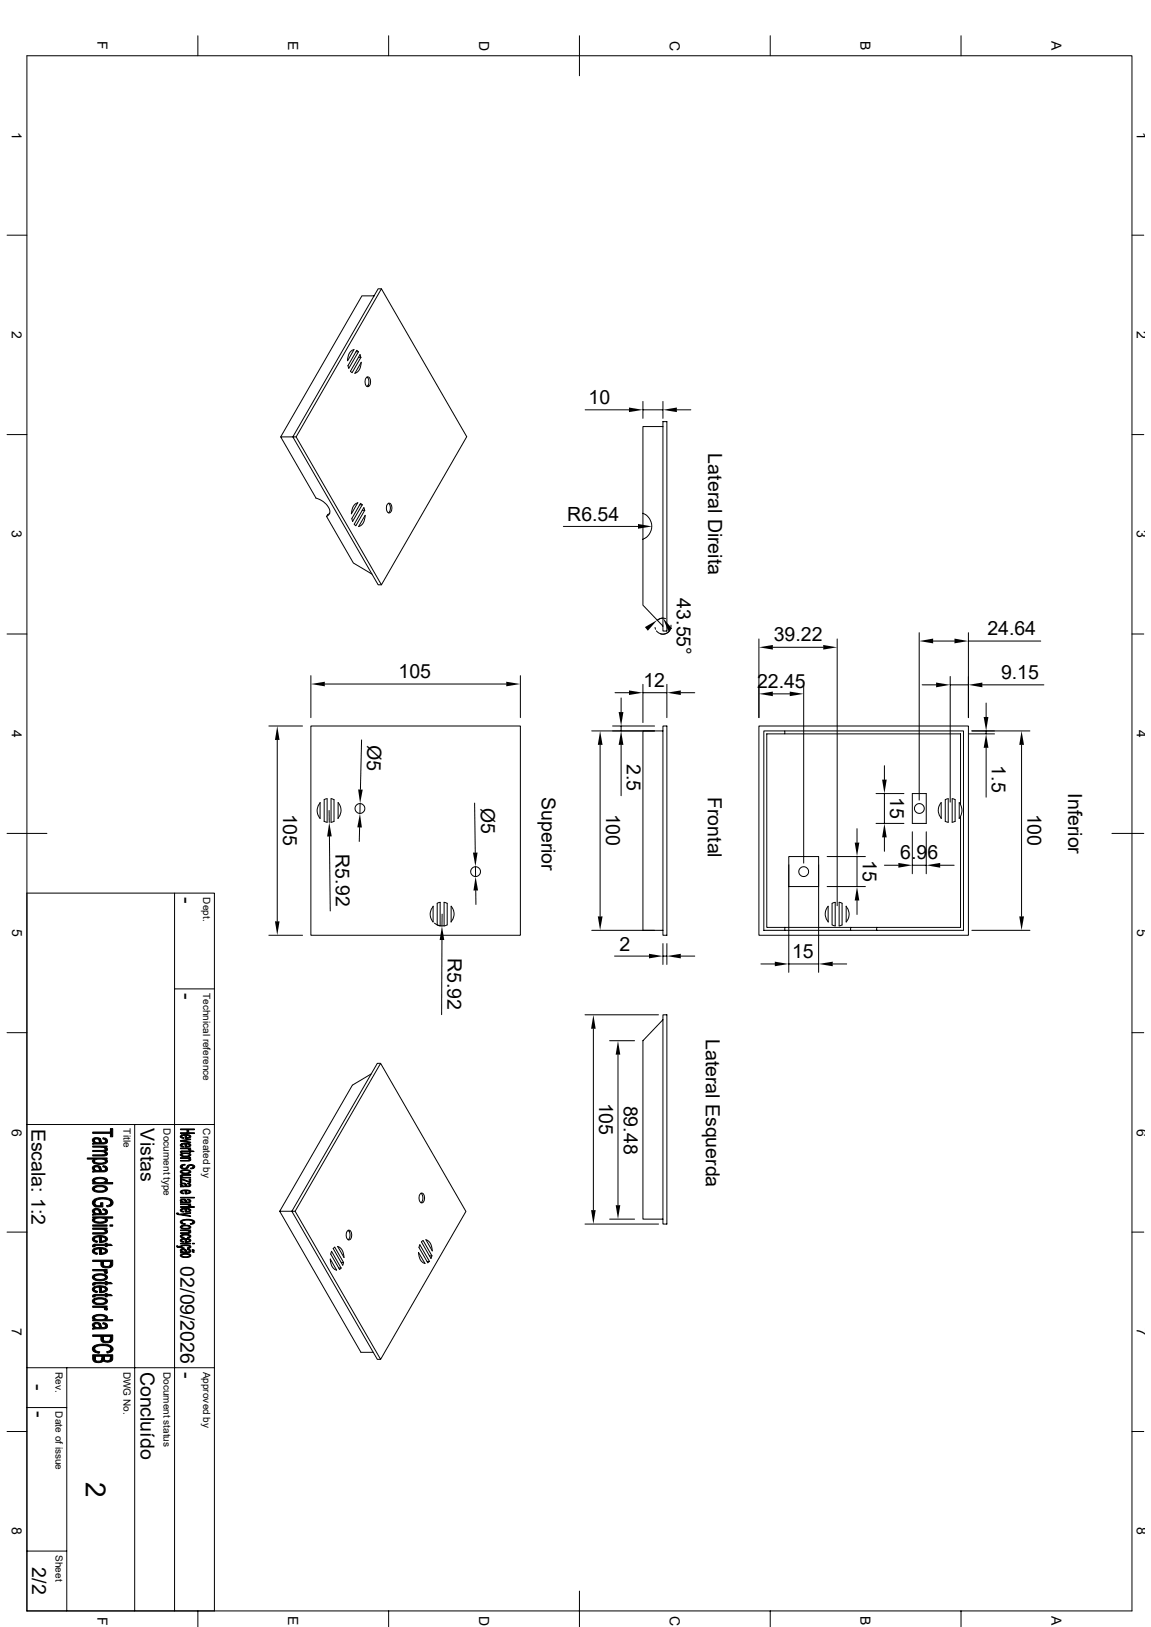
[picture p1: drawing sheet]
<svg xmlns="http://www.w3.org/2000/svg" width="297mm" height="420mm" viewBox="0 0 297 420" stroke-linecap="round" stroke-linejoin="round" font-family="sans-serif">
<g fill="none" stroke="#000" stroke-width=".26">
<path d="M6.9 14.4h285.2v401.4h-285.2zM51.1 9.2v5.2M100.3 9.2v5.2M149.5 9.2v10.4M198.8 9.2v5.2M248 9.2v5.2M1.8 60.7h5.1M96.6 76.4h-3.2l-21 36.4M98.4 74.5l22 38.2-22 38.3-22-38.2zM98.4 74.5h-.8l-22 38.3h.8M292.1 60.7h3M90.4 95.8l.4 .3"/>
<path d="M91.3 90.3a2.7 2.7 0 0 0-1.6 2.8M91.4 90.2l-1.7 2.9M91.9 90.8h.6l-2.5 4.3-.2-.7 2.3-4 .4 .4M92.5 92.2h.6l-2.3 4M93.1 92.2l-.2-.7-2.5 4.3M93.2 93.5a2.7 2.7 0 0 1-1.6 2.9zM94.6 97.5l.1-.2a1.33 1.33 0 0 1 1 1 1.33 1.33 0 0 1-.4 1.4l-.2 .1a1.33 1.33 0 0 1-1-1 1.33 1.33 0 0 1 .5-1.3zM94.7 97.3a1.74 1.74 0 0 1 0 2.5M95.1 99.4l-.1 .2M1.8 112.2h5.1M151 105.8h11.3M165.9 103.6v4.4"/>
<path d="M165.9 105.8h5.2M171.1 110.1h-5.2v46.1l5.2 5.4M171.1 108.8h1v54.1h-1zM171.1 103.6v4.4M174.7 105.8h3.6M292.1 112.2h3M81.5 128.6a4.3 4.3 0 0 1 3.6 3.8l-.3 .5-.6 .4M81.5 128.6l-9.1-15.8h3.2l22 38.2h.8M85.1 132.5l-.5 .3-.3 .5 6.9 12 4.8 2.9M90.8 133.9l.2 .7M92.3 129.8l-1.6 2.8a2.7 2.7 0 0 1 1.6-2.8M92.6 135.9a2.7 2.7 0 0 0 1.6-2.8l-1.7 2.8"/>
<path d="M92.8 130.3h.7M93 129.9l-2.2 4M93.1 130l.4 .3M93.5 130.3l-2.5 4.3M93.5 131.7h.6l-2.3 4M93.9 131l-2.5 4.3 .4 .4M93.9 131.1l.2 .7M100.1 130l.1-.1a1.33 1.33 0 0 1 1 1 1.33 1.33 0 0 1-.4 1.3l-.2 .2a1.33 1.33 0 0 1-1-1 1.33 1.33 0 0 1 .5-1.4zM100.2 129.9a1.74 1.74 0 0 1 0 2.5M145.4 135.9h19.2M165.9 132.5a3.6 3.6 0 0 1 2.3 3.3 3.6 3.6 0 0 1-2.3 3.4M171.1 159.6l-.8 .1-.7 .4 1-.5 1.1 .1"/>
<path d="M1.8 163.7h5.1M80.2 174.4v10.9M83.8 176.6h46.8M134.3 174.4v10.9M158.7 178.8h3.6M165.9 176.7v9.8M165.9 178.8h6.2M169 162l.2 .4M172.1 176.7v8.6M172.9 162.6a2.09 2.09 0 0 1-3.5 .3M173.1 161.4a2.08 2.08 0 0 1-2.7 2.2M175.7 178.8h3.6"/>
<path d="M195.8 164.9v20.4M199.4 179.1h4.4M199.4 167.1h13M207.4 177v45.8M216 164.9v68.9M237.2 163.3v43.2M238 176.8h3.6M240.8 165.5h5.5M245.2 174.6v32.5M245.2 176.8h4.7M249.9 163.3v22M249.9 165.5h18.7"/>
<path d="M253.5 176.8h15.9M292.1 163.7h3M69.4 187.4h8.7M71.5 191v46.8M80.2 187.4h54.1v54h-54.1zM93.3 191l-.3 12.8M152.7 188.7h16.2M154.9 192.3v44.3M158.1 187.4h10.8M160.3 180.2v3.6M160.3 187.4v1.3M160.3 192.3v13.1"/>
<path d="M171.1 188.7h-5.2v51.5M171.1 187.4h1v54h-1zM195.8 187.4h54.1v54h-54.1zM202.5 188.7h46.1v51.5h-22.4M202.5 189.4h45.4v18.2l-.4-.4v4l.4-.4v28.6h-21.7M228.2 197.7v3.6M250 189.4h6.6M250.8 188.7h15M254.5 181.5v3.6M254.5 188.7v.7M254.5 193v12.8M263.6 192.3v44.3"/>
<path d="M1.8 215.1h10.3M82.6 207.2a3 3 0 0 0 0 4v-4M83.7 212l.7 .3v-6.1l-.7 .2v5.6M84.9 209.2l.1 3.1M85 215.9l.2 19.3M86.2 212l-.8 .3v-6.1l.8 .2v5.6M87.2 207.2a3 3 0 0 1 0 4zM92.8 213.6l-.1 3.6M92.9 207.4v2.6M122.5 207.3l.1 12.8M221.1 213.9v3.6M226.1 212.6h7.2"/>
<path d="M226.1 204.9h7.2M228.2 204.9v7.7M228.2 216.2v3.6M235.4 204.9h3.6v7.7h-3.6zM235.4 214.7v10.9M239 214.7v10.9M242.9 207.2v4a3 3 0 0 1 0-4zM243.9 212l.8 .3v-6.1l-.8 .2v5.6M246.5 212l-.8 .3v-6.1l.8 .2v5.6M247.8 207.6a3.1 3.1 0 0 1 0 3.2M286.9 215.1h8.2M6.9 230.5h48.4v185.3"/>
<path d="M45 230.5v185.3M111.8 233.9v4.1a3 3 0 0 1 0-4.1M112.1 238.3l1.1 .6 1.4 .1M112.8 233.2l.8-.3v6.1l-.8-.2zM114.1 236l-.1 3.1M115.4 233.2l-.8-.3v6.1l.8-.2M115.4 233.2v5.6M116.4 238a3 3 0 0 0 0-4.1v4.1M122.7 223.7v2.6M122.8 229.9v3.6M202.5 239.4h-4.6v-50h4.6v-.7h-5.4v51.5h22.4M203.5 223.3v27.7"/>
<path d="M211.2 228.9h-7.7v-7.8h7.7v29.9M213.4 228.9h9.9M213.4 221.1h9.9M213.7 233.9v4.1a3 3 0 0 1 0-4.1zM214.7 233.2v5.6M214.8 233.2l.7-.3v6.1l-.7-.2M216.5 232.9l.8 .3v5.6l-.8 .2zM218.4 233.9v4.1a3 3 0 0 0-.1-4.1M219.5 239.4h6.7M219.5 239.4h-17v.8M219.5 239.4v.8M221.1 221.1v7.8"/>
<path d="M221.1 232.5v3.6M226.2 239.4v.8M228.2 223.4h3.6M235.4 223.4h3.6M242.6 223.4h3.6M45 255.3h10.3M69.4 241.4h8.7M114 242.7v19.2M152.7 240.2h18.4M158.6 246.8h8.9M171.1 243.6v5.4M171.1 246.8h1"/>
<path d="M172.1 243.6v5.4M175.7 246.8h3.6M196.3 248.8h3.6M203.5 248.8h7.7M214.9 248.8h3.6M219.5 240.2h6.7M250.8 240.2h15M1.8 266.6h5.1M98.2 274.5l22 38.2-22 38.2-22-38.2zM98.2 274.5h-.8l-22.1 38.2h-3.1l18.7-32.6 4.9-2.9M151 262h18.9M153.1 265.6v46.8"/>
<path d="M157.3 268.6h6.4M159.5 272.2v38.9M171.1 263.2l-5.2 5.4v46.1h5.2M171.1 262h1v54h-1zM292.1 266.6h3M6.9 290.3h48.4M34.8 290.3v125.5M1.8 318.1h5.1M72.2 312.7l20.9 36.4h3.2M76.2 312.7h-.9l22.1 38.2h.8M89.7 317.7l.2-.1a1.3 1.3 0 0 1 .7 2.1 .65 .65 0 0 1-.9 .3 .65 .65 0 0 1-.3-.8v-1zM89.8 317.6a1.74 1.74 0 0 1 0 2.4"/>
<path d="M90 317.8l.2 .2M108.5 308.1l.2-.1a1.3 1.3 0 0 1 .6 2.1 .65 .65 0 0 1-.8 .3 .65 .65 0 0 1-.3-.8v-1zM108.6 308a1.74 1.74 0 0 1 0 2.5M109.9 320l1.6 2.9M151 316h18.9M157.3 314.7h6.4M292.1 318.1h3M85.2 325l1.7 2.9a2.7 2.7 0 0 1-1.7-2.9zM85.3 323.7l2.3 4M85.6 323l-.3 .8M85.6 323l2.4 4.3M86.4 322l-.4 .3 2.4 4.3 .2-.7"/>
<path d="M86.4 321.9l2.2 4M87.1 321.7l1.7 2.9a2.7 2.7 0 0 0-1.7-2.8M87.4 327.3h.6M88 327.3l-.4 .4M88.1 325.9h.5M109.6 326.1a2.7 2.7 0 0 1-1.6-2.8l1.7 2.9M109.9 320a2.7 2.7 0 0 1 1.6 2.9M110.2 325.6h.6l-2.5-4.3-.2 .7 2.3 4M110.8 325.6l-.4 .3M111.4 324.1l-.2 .8-2.4-4.3 .3-.3 2.4 3.9h-.7M6.9 353.1h48.4M17.2 353.1v62.7"/>
<path d="M1.8 369.5h5.1M6.9 363.3h10.3M292.1 369.5h3M6.9 400.4h10.3M51.1 415.8v4.1M100.3 415.8v4.1M149.5 410.7v9.2M198.8 415.8v4.1M248 415.8v4.1"/>
<circle cx="92.9" cy="208.7" r="1.27"/>
<circle cx="237.2" cy="208.7" r="1.27"/>
<circle cx="122.7" cy="225" r="1.27"/>
<circle cx="207.4" cy="225" r="1.27"/>
</g>
<g fill="#000" stroke="#000" stroke-width=".26">
<path d="M24.3 294.4l.1 .6z" fill-rule="evenodd"/>
<path d="M23.9 294a1.75 1.75 0 0 1 2-.1l-.1 1a.94 .94 0 0 0-1-.9l-.5 .3v.6l-.4-.4z" fill-rule="evenodd"/>
<path d="M26.6 293.7l.6 .1v.7l-.1-.3-.6-.2z" fill-rule="evenodd"/>
<path d="M23.9 297l3.2-.2 .1 .9-.6-.4h-2.7z" fill-rule="evenodd"/>
<path d="M27.1 296.1l.1 .5z" fill-rule="evenodd"/>
<path d="M27.2 299.2l.1 .5z" fill-rule="evenodd"/>
<path d="M23.9 295.8h3.7v.3h-.5v.3l-.6-.2-2.6-.1z" fill-rule="evenodd"/>
<path d="M22.5 298.9h5.1v.3h-.4l-.1 .3-.7-.2a1.79 1.79 0 0 0-2 .4l-.1 .6v-1.1h-1.8z" fill-rule="evenodd"/>
<path d="M24.4 294.6l.5 .3 .9 .1 .1-1.1 .1 .2a.68 .68 0 0 0 .3 .8 .68 .68 0 0 0 .9-.2v-.9a.78 .78 0 0 1 .5 1 .78 .78 0 0 1-1 .5l-2.8 .1v-.3l.5-.1z" fill-rule="evenodd"/>
<path d="M27.3 296.2a.54 .54 0 0 1 .4 .6 .54 .54 0 0 1-.6 .4z" fill-rule="evenodd"/>
<path d="M23.9 298.1h2.9l.4-.3v-.5a.6 .6 0 0 1 .5 .7 .6 .6 0 0 1-.8 .4h-3z" fill-rule="evenodd"/>
<path d="M24.4 299.7a2.41 2.41 0 0 0 2.7 .3l.2-.7a.61 .61 0 0 1 .4 .7 .61 .61 0 0 1-.7 .4h-2.3l-.4-.1z" fill-rule="evenodd"/>
<path d="M23.9 292.2h4.6v-.9h.6v2.2h-.6v-.9h-4.6z" fill-rule="evenodd"/>
<path d="M46.6 297.2l.3-.1 .1 .4h-.4z" fill-rule="evenodd"/>
<path d="M46.6 293.2l.3-.2v.5l.5 .2v.2l-.4-.1a.41 .41 0 0 1-.4-.2 .41 .41 0 0 1 0-.4z" fill-rule="evenodd"/>
<path d="M46.6 295.4l.3-.2v.5l.5 .2v.2h-.3a.47 .47 0 0 1-.5-.7z" fill-rule="evenodd"/>
<path d="M48.8 299l.1 .3z" fill-rule="evenodd"/>
<path d="M46.9 293l1.7-.1 .3 .1v.4l-.8-.3v.8h-.3v-.8h-.6l-.3 .3z" fill-rule="evenodd"/>
<path d="M46.9 295.2l1.7-.1 .3 .1v.4l-.8-.3v.8h-.3v-.8l-.6 .1-.3 .3z" fill-rule="evenodd"/>
<path d="M46.9 297.7l1.6-.1 .4 .1v.4l-.7-.3h-.9l-.4 .3z" fill-rule="evenodd"/>
<path d="M46.6 294.4l2.6 .4v.2l-2.6-.4z" fill-rule="evenodd"/>
<path d="M46.6 294.4l2.6-.4v.2l-1.7 .3z" fill-rule="evenodd"/>
<path d="M46.6 296.3h2.6v.2h-.4v.3l-.4-.3h-1.8z" fill-rule="evenodd"/>
<path d="M46.6 298.8h2.6v.2h-.4v.2l-.3-.2h-1.9z" fill-rule="evenodd"/>
<path d="M48.1 293.1v.6h.3l.5-.2v-.5a.45 .45 0 0 1 .3 .6 .45 .45 0 0 1-.6 .2l-.5 .1z" fill-rule="evenodd"/>
<path d="M48.1 295.3v.6h.3l.5-.2v-.5a.45 .45 0 0 1 .3 .6 .45 .45 0 0 1-.6 .3h-.5z" fill-rule="evenodd"/>
<path d="M48.8 296.5l.4 .2-.1 .3-.4-.1z" fill-rule="evenodd"/>
<path d="M46.7 297.8l.2-.1v.5l.3 .2h1.2l.5-.2v-.5a.42 .42 0 0 1 .3 .6 .42 .42 0 0 1-.5 .2h-1.6a.43 .43 0 0 1-.5-.2 .43 .43 0 0 1 .1-.5z" fill-rule="evenodd"/>
<path d="M46.6 299.6h1.9l.4-.2v-.4a.36 .36 0 0 1 .3 .5 .36 .36 0 0 1-.5 .2h-2.1z" fill-rule="evenodd"/>
<path d="M46.9 297.1l2.3-.1 .9 .3h-.9v.2h-.3v-.2l-2 .1z" fill-rule="evenodd"/>
<path d="M46.6 292.4h1.7l.4-.8v.8h1.5v.2h-3.6z" fill-rule="evenodd"/>
<path d="M46.6 291.4h3.6v.2h-1.5l-.4 .8v-.8h-1.7z" fill-rule="evenodd"/>
<path d="M24 299.4l.3-.2v1.1l-.4-.4z" fill-rule="evenodd"/>
<path d="M24.3 301.6l.1 .6z" fill-rule="evenodd"/>
<path d="M24.3 312.7l.1 .6z" fill-rule="evenodd"/>
<path d="M24 304.4l.3-.2 .1 1.1-.6-.5z" fill-rule="evenodd"/>
<path d="M24.3 314.5l.1 .4z" fill-rule="evenodd"/>
<path d="M23.9 301.2a1.65 1.65 0 0 1 2 0l-.1 .9a.96 .96 0 0 0-1.1-.9l-.4 .3v.6l-.4-.4z" fill-rule="evenodd"/>
<path d="M23.9 312.3a1.65 1.65 0 0 1 2 0l-.1 1-.1-.1a.76 .76 0 0 0-.5-.8 .76 .76 0 0 0-.9 .3v.6l-.4-.5z" fill-rule="evenodd"/>
<path d="M24.1 309.8l.3-.2 .1 1.2 .5 .4h1v-.7h.5v1.1h-1.9l-.3-.3a.93 .93 0 0 1-.2-1.5z" fill-rule="evenodd"/>
<path d="M26.6 300.9l.6 .1v.7l-.1-.3-.6-.2z" fill-rule="evenodd"/>
<path d="M24.3 306.2l1-.2 1.5 .1 .4 .1v.7a2.11 2.11 0 0 0-2.5-.4l-.3 .4z" fill-rule="evenodd"/>
<path d="M26.6 312l.6 .2v.6l-.1-.3-.6-.2z" fill-rule="evenodd"/>
<path d="M24.3 319.2l1.1-.3 1.5 .2 .3 .1v.7l-.1-.3-.9-.3-.1 1.4h-.4v-1.4l-1 .1-.3 .5z" fill-rule="evenodd"/>
<path d="M27.1 317.3l.1 .5z" fill-rule="evenodd"/>
<path d="M23.9 317h3.7v.3h-.5v.3l-.7-.3h-2.5z" fill-rule="evenodd"/>
<path d="M23.9 316.2h3.7v.3h-3.7z" fill-rule="evenodd"/>
<path d="M24.4 301.8l.5 .3 .9 .1 .1-1 .1 .1a.7 .7 0 0 0 .3 .8 .7 .7 0 0 0 .8-.1l.1-1a.78 .78 0 0 1 .5 1 .78 .78 0 0 1-1 .5l-2.8 .1v-.3l.5-.1z" fill-rule="evenodd"/>
<path d="M24.3 304.2l1.9-.2a1.13 1.13 0 0 1 1.5 .9l-.5 .4v-.5a2.31 2.31 0 0 0-2.8-.1z" fill-rule="evenodd"/>
<path d="M24 306.5l.3-.3 .1 .7a2.07 2.07 0 0 0 2.6 .3l.2-.2v-.8a.74 .74 0 0 1 .5 .8 .74 .74 0 0 1-.8 .6l-1 .2a1.57 1.57 0 0 1-2.1-1z" fill-rule="evenodd"/>
<path d="M24.4 312.9l.5 .3 .9 .1 .1-1 .1 .1a.69 .69 0 0 0 .3 .7 .69 .69 0 0 0 .7 .1l.2-.2v-.8a.76 .76 0 0 1 .5 .9 .76 .76 0 0 1-1 .5l-2.8 .1v-.3l.5-.1z" fill-rule="evenodd"/>
<path d="M24 314.6l.3-.1 .1 .4a2.01 2.01 0 0 0 2.4 .4l.4-.2v-.6a.6 .6 0 0 1 .5 .7 .6 .6 0 0 1-.7 .4l-1.1 .2a1.71 1.71 0 0 1-2.1-.9z" fill-rule="evenodd"/>
<path d="M23.9 318.2h2.9l.3-.2 .2-.7a.65 .65 0 0 1 .4 .9 .65 .65 0 0 1-.9 .4h-2.9z" fill-rule="evenodd"/>
<path d="M26.2 319.3v1.1h.1l.9-.4v-.8a.72 .72 0 0 1 .5 .8 .72 .72 0 0 1-.8 .6l-.8 .1z" fill-rule="evenodd"/>
<path d="M27.5 311.2l.9-.3 .2-.4v.8l-1 .2z" fill-rule="evenodd"/>
<path d="M28.4 316.2h.7v.3h-.7z" fill-rule="evenodd"/>
<path d="M23.9 305.3h.5v-.4a2.32 2.32 0 0 0 2.8-.1v.5h1.9v.3h-5.2z" fill-rule="evenodd"/>
<path d="M23.9 314.1h5.2v.4h-1.9v.5a2.31 2.31 0 0 0-2.7-.3l-.1-.3h-.5z" fill-rule="evenodd"/>
<path d="M24.4 309.6l1.3-.4 2.2 .1a1.09 1.09 0 0 1 1.1 .7 1.09 1.09 0 0 1-.3 1.2l-.1-.7a1.72 1.72 0 0 0-2.1-1h-.6a1.31 1.31 0 0 0-1.4 1z" fill-rule="evenodd"/>
<path d="M45.6 313.1h.4l-.1 .4z" fill-rule="evenodd"/>
<path d="M46.6 309.1h3.6v.1h-3.6z" fill-rule="evenodd"/>
<path d="M46.6 311.5h3.6v.2h-3.6z" fill-rule="evenodd"/>
<path d="M46.9 305.8v.4z" fill-rule="evenodd"/>
<path d="M46.9 310v.3z" fill-rule="evenodd"/>
<path d="M46.6 304.3l.3 .2v.8h-.3z" fill-rule="evenodd"/>
<path d="M46.9 303.6v.3z" fill-rule="evenodd"/>
<path d="M46.7 307.4l.2-.1v.5l.5 .2v.2a.55 .55 0 0 1-.7-.1 .55 .55 0 0 1 0-.7z" fill-rule="evenodd"/>
<path d="M46.7 312.2l.2-.2v.5l.5 .2a.47 .47 0 0 1-.6 .1 .47 .47 0 0 1-.1-.6z" fill-rule="evenodd"/>
<path d="M46.6 318.9l.3-.1 .1 .5 .5 .1a.56 .56 0 0 1-.6 .1 .56 .56 0 0 1-.3-.6z" fill-rule="evenodd"/>
<path d="M46.9 300.7l.9-.1v.1a.67 .67 0 0 0-.9 .5z" fill-rule="evenodd"/>
<path d="M46.9 315.5l.4 .3 .5 .1-.1 .2-.8-.2z" fill-rule="evenodd"/>
<path d="M46.7 305.5h1.2v.7a.56 .56 0 0 0-.4-.6 .56 .56 0 0 0-.6 .2l-.1 .4-.3-.3z" fill-rule="evenodd"/>
<path d="M46.6 309.7l.3-.2 .9 .1 .1 .7a.56 .56 0 0 0-.4-.5 .56 .56 0 0 0-.6 .2l-.1 .3-.1-.1z" fill-rule="evenodd"/>
<path d="M46.6 304.3l2.3 .7v.2z" fill-rule="evenodd"/>
<path d="M48.8 317.7l.1 .3z" fill-rule="evenodd"/>
<path d="M46.9 302.1l1.5-.1 .5 .1v.4l-.9-.4-.8 .1-.3 .3z" fill-rule="evenodd"/>
<path d="M48.4 305.4l.5 .1v.4l-.5-.3z" fill-rule="evenodd"/>
<path d="M46.9 307.3l1.5-.1 .5 .1v.4l-.3-.3h-.5v.8h-.3v-.9l-.9 .4z" fill-rule="evenodd"/>
<path d="M48.4 309.5l.5 .1v.4l-.5-.2z" fill-rule="evenodd"/>
<path d="M46.9 312l1.6-.1 .4 .1v.4l-.8-.3v.8h-.3v-.8l-.7 .1-.2 .2z" fill-rule="evenodd"/>
<path d="M46.9 316.4l1.6-.1 .4 .1v.4l-.7-.4-.9 .1-.4 .3z" fill-rule="evenodd"/>
<path d="M48.3 319.4l.6-.2v.3l-.5 .1z" fill-rule="evenodd"/>
<path d="M46.9 319.8l1.7-.1 .3 .1v.4l-.8-.3v.8h-.3v-.8l-.7 .1-.2 .2z" fill-rule="evenodd"/>
<path d="M46.7 303.4l.5-.2h2v.2h-2l-.3 .1v.4l-.4-.2z" fill-rule="evenodd"/>
<path d="M46.6 303.9h2.6v.2h-2.6z" fill-rule="evenodd"/>
<path d="M48.8 304.3h.4v.9h-.3z" fill-rule="evenodd"/>
<path d="M46.6 310.8h2.6v.1h-.4v.2l-.7-.2h-1.5z" fill-rule="evenodd"/>
<path d="M46.6 313.4l2.6-.4v.2l-1.5 .3z" fill-rule="evenodd"/>
<path d="M45.9 313.2l3.3 .7v.1l-3.1-.4-.2-.1z" fill-rule="evenodd"/>
<path d="M46.6 317.5h2.6v.2h-.4v.2l-.7-.2h-1.5z" fill-rule="evenodd"/>
<path d="M46.7 302.2l.2-.1 .1 .5 1.1 .2 .7-.2 .1-.5a.45 .45 0 0 1 .3 .6 .45 .45 0 0 1-.6 .2h-1.7a.37 .37 0 0 1-.4-.3 .37 .37 0 0 1 .2-.4z" fill-rule="evenodd"/>
<path d="M46.6 306.2h.3v-.3l1 .3 .1-.6a.47 .47 0 0 0 .3 .6 .47 .47 0 0 0 .6-.3v-.4a.45 .45 0 0 1 .3 .7 .45 .45 0 0 1-.7 .1l-1.9 .1z" fill-rule="evenodd"/>
<path d="M48.1 307.4v.6h.2l.6-.3v-.4a.43 .43 0 0 1 .3 .6 .43 .43 0 0 1-.6 .2l-.5 .1z" fill-rule="evenodd"/>
<path d="M46.6 310.3h.3v-.2l1 .2 .1-.5a.46 .46 0 0 0 .4 .5 .46 .46 0 0 0 .5-.3v-.4l.3 .3a.62 .62 0 0 1-.3 .6 .62 .62 0 0 1-.6 0l-1.7 .1z" fill-rule="evenodd"/>
<path d="M48.8 310.9l.4 .3-.5 .1z" fill-rule="evenodd"/>
<path d="M48.1 312.1l.2 .6 .6-.2v-.5a.43 .43 0 0 1 .3 .6 .43 .43 0 0 1-.6 .2l-.5 .1z" fill-rule="evenodd"/>
<path d="M46.7 316.5l.2-.1v.5l.3 .1 1.2 .1 .5-.2v-.5a.42 .42 0 0 1 .3 .5 .42 .42 0 0 1-.5 .3h-1.5a.44 .44 0 0 1-.6-.2 .44 .44 0 0 1 .1-.5z" fill-rule="evenodd"/>
<path d="M46.6 318.2h1.9l.4-.1v-.4a.36 .36 0 0 1 .3 .5 .36 .36 0 0 1-.5 .2h-2.1z" fill-rule="evenodd"/>
<path d="M46.9 318.8l1.7-.1a.45 .45 0 0 1 .5 .1 .45 .45 0 0 1 0 .6l-.2 .1-.2-.6-1.2-.1-.6 .3z" fill-rule="evenodd"/>
<path d="M49.1 301.5l.6-.1 .1-.2v.4l-.7 .1z" fill-rule="evenodd"/>
<path d="M49.1 315.9l.5-.1 .2-.3v.4l-.6 .2z" fill-rule="evenodd"/>
<path d="M46.7 300.9l.2-.2v.5a.85 .85 0 0 0 .9 .3 .85 .85 0 0 0 .7-.7l.6-.2 1 .2 .1 .4-.4 .4v-.4a.74 .74 0 0 0-.8-.4 .74 .74 0 0 0-.5 .7l-.5 .3-1-.1a.47 .47 0 0 1-.5-.3 .47 .47 0 0 1 .2-.5z" fill-rule="evenodd"/>
<path d="M46.7 315.1l1.3-.4 1.2 .1 .8 .2a.46 .46 0 0 1 .2 .5 .46 .46 0 0 1-.4 .4v-.6l-.4-.3-2.2 .1-.3 .3v.5l-.4-.3z" fill-rule="evenodd"/>
<path d="M24 321.4l.5-.2v.6l-.6 .1z" fill-rule="evenodd"/>
<path d="M24 331.3l.5-.3v.7l-.6 .1z" fill-rule="evenodd"/>
<path d="M24 334.3l.5-.2v.7h-.6z" fill-rule="evenodd"/>
<path d="M24 319.4l.3-.2 .1 .8 .7 .4v.3a.94 .94 0 0 1-1.1-1.2z" fill-rule="evenodd"/>
<path d="M24 322.5l.3-.2 .1 .8 .7 .4v.3a.94 .94 0 0 1-1.1-1.2z" fill-rule="evenodd"/>
<path d="M24 332.4l.3-.3 .1 .9 .7 .3v.4a.94 .94 0 0 1-1.1-1.3z" fill-rule="evenodd"/>
<path d="M24.3 322.3l1.1-.3 1.4 .1 .4 .2v.6l-.4-.4-.6-.1-.1 1.4h-.4v-1.4l-1 .1-.3 .5z" fill-rule="evenodd"/>
<path d="M24.3 329.1l1.1-.3h1.1l.7 .3v.6a2.08 2.08 0 0 0-2.4-.4l-.4 .4z" fill-rule="evenodd"/>
<path d="M24.3 332.1l1.3-.2 1.3 .1 .3 .1v.7l-.1-.3-.9-.2-.1 1.4h-.4v-1.5l-.9 .2-.4 .4z" fill-rule="evenodd"/>
<path d="M24.3 335.2l1.1-.2 1.4 .1 .4 .1v.7a2.2 2.2 0 0 0-2.7-.2l-.1 .2z" fill-rule="evenodd"/>
<path d="M23.9 327.7h3.7v.3h-.5v.4l-.6-.4h-2.6z" fill-rule="evenodd"/>
<path d="M23.9 337.1h3.7v.3h-.5v.5l-.5-.4h-2.7z" fill-rule="evenodd"/>
<path d="M26.2 322.4v1.1h.1l.9-.4v-.8a.72 .72 0 0 1 .5 .8 .72 .72 0 0 1-.8 .6l-.8 .1z" fill-rule="evenodd"/>
<path d="M27.1 328l.6 .3-.1 .5-.6-.2z" fill-rule="evenodd"/>
<path d="M24 329.3l.3-.2 .1 .6a1.93 1.93 0 0 0 2.4 .5l.4-.4v-.7a.75 .75 0 0 1 .5 .9 .75 .75 0 0 1-.9 .5l-1.1 .1a1.62 1.62 0 0 1-1.9-.9z" fill-rule="evenodd"/>
<path d="M26.2 332.3v1h.1l.9-.3v-.9a.72 .72 0 0 1 .5 .9 .72 .72 0 0 1-.8 .5l-.8 .2z" fill-rule="evenodd"/>
<path d="M24 335.4l.3-.2 .1 .7a1.93 1.93 0 0 0 2.4 .4l.4-.3v-.8a.75 .75 0 0 1 .5 .9 .75 .75 0 0 1-.9 .6l-.8 .1a1.63 1.63 0 0 1-2.2-1z" fill-rule="evenodd"/>
<path d="M27.1 337.4l.6 .4-.1 .4-.6-.1z" fill-rule="evenodd"/>
<path d="M26.6 325.6v.7a1 1 0 0 0 1 .6 1 1 0 0 0 .9-.6v.9l-1.3 .1-.7-.2z" fill-rule="evenodd"/>
<path d="M24.5 321.2h2.7v-.3h.4v.3h1l.4 .3h-1.4v.3h-.4v-.3h-2.6l-.1 .2z" fill-rule="evenodd"/>
<path d="M24.5 331h2.7v-.2h.4v.2h1l.4 .4h-1.4v.3h-.4v-.3h-2.6l-.1 .2z" fill-rule="evenodd"/>
<path d="M24.5 334.1h2.7v-.2h.4v.2h1l.4 .4h-1.4v.3h-.4v-.3h-2.6l-.1 .1z" fill-rule="evenodd"/>
<path d="M23.9 325.3h5.2l-.1 1.4-.5 .5v-1.6h-1.9l-.1 1.5-.4-.4-.1-1.1h-2.1z" fill-rule="evenodd"/>
<path d="M45.6 321.6h.3v.4l-.3-.1z" fill-rule="evenodd"/>
<path d="M46.9 322.8v.4z" fill-rule="evenodd"/>
<path d="M46.7 319.9l.2-.1v.5l.5 .2a.47 .47 0 0 1-.7 .1 .47 .47 0 0 1 0-.7z" fill-rule="evenodd"/>
<path d="M45.9 321.7l.2 .2 .8-.4v.5l.6 .1v.2l-.6-.1a.56 .56 0 0 0-.9-.2z" fill-rule="evenodd"/>
<path d="M46.5 322.7l.4-.3 .8 .1 .2 .1v.6a.56 .56 0 0 0-.4-.6 .56 .56 0 0 0-.6 .2l-.1 .3z" fill-rule="evenodd"/>
<path d="M48.3 322.1l.6-.2-.1 .3-.4 .1z" fill-rule="evenodd"/>
<path d="M48.4 322.5h.5v.4l-.2-.2-.3-.1z" fill-rule="evenodd"/>
<path d="M46.9 323.7l1.8-.1 .2 .1v.4l-.7-.3h-.9l-.4 .3z" fill-rule="evenodd"/>
<path d="M46.6 320.9h2.6v.2h-2.6z" fill-rule="evenodd"/>
<path d="M48.1 319.9v.6h.2l.6-.2v-.5a.43 .43 0 0 1 .3 .6 .43 .43 0 0 1-.6 .2l-.5 .1z" fill-rule="evenodd"/>
<path d="M46.9 321.5l1.7-.1a.45 .45 0 0 1 .5 .2 .45 .45 0 0 1-.1 .6l-.4-.6h-1.3l-.4 .3z" fill-rule="evenodd"/>
<path d="M46.6 323.2h.3v-.2l1 .2 .1-.6a.5 .5 0 0 0 .3 .6 .5 .5 0 0 0 .6-.3v-.4l.3 .2a.54 .54 0 0 1-.2 .6 .54 .54 0 0 1-.6 0l-1.8 .1z" fill-rule="evenodd"/>
<path d="M46.7 323.8l.2-.1v.5l.3 .2h1.2l.5-.2v-.5a.46 .46 0 0 1 .3 .6 .46 .46 0 0 1-.6 .3l-1.5-.1a.43 .43 0 0 1-.5-.2 .43 .43 0 0 1 .1-.5z" fill-rule="evenodd"/>
<path d="M49.8 322.8l-.1 .4-.1-.2z" fill-rule="evenodd"/>
<path d="M49.6 322.6a.3 .3 0 0 1 .5 0 .3 .3 0 0 1-.2 .4v.3l-.1-.5z" fill-rule="evenodd"/>
<path d="M49.9 323l.2 .3h-.2z" fill-rule="evenodd"/>
<path d="M49.7 320.9h.5v.2h-.5z" fill-rule="evenodd"/>
<path d="M24.3 342.1l.1 .6z" fill-rule="evenodd"/>
<path d="M24 339.8l.3-.2 .1 1.1-.6-.5z" fill-rule="evenodd"/>
<path d="M24.4 348.2a1.14 1.14 0 0 0 1.3 .8l-.1 .3-1-.2-.3-.1z" fill-rule="evenodd"/>
<path d="M23.9 341.7a1.65 1.65 0 0 1 2 0l-.2 .9a.79 .79 0 0 0-.4-.8 .79 .79 0 0 0-1 .2v.7l-.4-.4z" fill-rule="evenodd"/>
<path d="M24.6 350.1v.6a.9 .9 0 0 0 .8 .7 .9 .9 0 0 0 .9-.7l-.1 .9h-1.6z" fill-rule="evenodd"/>
<path d="M26.6 341.4l.6 .2v.7l-.1-.3-.6-.2z" fill-rule="evenodd"/>
<path d="M24.3 339.6l.7-.3h1.4a.96 .96 0 0 1 1.2 1.1l-.4 .3v-.6a2.13 2.13 0 0 0-2.3-.4l-.5 .4z" fill-rule="evenodd"/>
<path d="M24.4 342.3l.5 .3 .9 .1 .1-1 .1 .1a.7 .7 0 0 0 .3 .8 .7 .7 0 0 0 .8 0l.1-1a.76 .76 0 0 1 .5 1 .76 .76 0 0 1-1 .4l-2.8 .2v-.4l.5-.1z" fill-rule="evenodd"/>
<path d="M26.6 345v.7a1 1 0 0 0 1 .6 1 1 0 0 0 .9-.6v.8l-1.3 .1-.7-.1z" fill-rule="evenodd"/>
<path d="M26.9 350.1v.5a.8 .8 0 0 0 .8 .7 .8 .8 0 0 0 .8-.7v.9h-1.4l-.3-.1z" fill-rule="evenodd"/>
<path d="M27.5 348.9l.9-.3 .2-.4v.8l-.9 .3z" fill-rule="evenodd"/>
<path d="M23.9 340.7h.5v-.4a2.73 2.73 0 0 0 2.8-.1v.5h1.9v.3h-5.2z" fill-rule="evenodd"/>
<path d="M23.9 344.6h5.2l-.1 1.4-.5 .5v-1.5h-1.9l-.1 1.5-.4-.5-.1-1h-2.1z" fill-rule="evenodd"/>
<path d="M23.9 349.7h5.2v1.2l-.6 .6v-1.4h-1.6l-.1 1.3-.1-.2-.4 .3v-1.4h-1.7l-.1 1.5-.5-.6z" fill-rule="evenodd"/>
<path d="M24 347.6l.6-.3 1.1-.3h1.1l1.4 .2a.92 .92 0 0 1 .9 .7 .92 .92 0 0 1-.5 1.1v-.8a1.9 1.9 0 0 0-2.4-.9h-.2a1.51 1.51 0 0 0-1.6 .9l-.1 .8a.81 .81 0 0 1-.3-1.4z" fill-rule="evenodd"/>
</g>
<g fill="#000">
<path d="M162.3 105.2l3.6 .6-3.6 .6zM171.1 105.8l3.6-.6v1.2zM164.6 135.3l3.6 .6-3.6 .6zM80.2 176.6l3.6-.6v1.2zM130.6 176l3.7 .6-3.7 .6zM162.3 178.2l3.6 .6-3.6 .6zM166.4 161.9l3.2-1.8-2.4 2.7zM171.1 159.5l2.3 2.8-1 .6zM172.1 178.8l3.6-.6v1.2zM195.8 179.1l3.6-.6v1.2zM195.8 167.1l3.6-.6v1.2zM203.8 178.5l3.6 .6-3.6 .6z"/>
<path d="M212.4 166.5l3.6 .6-3.6 .6zM237.2 165.5l3.6-.7v1.3zM241.6 176.2l3.6 .6-3.6 .6zM246.3 164.8l3.6 .7-3.6 .6zM249.9 176.8l3.6-.6v1.2zM71.5 187.4l.6 3.6h-1.1zM154.9 188.7l.6 3.6h-1.2zM159.6 183.8h1.3l-.6 3.6zM160.3 188.7l.6 3.6h-1.3zM253.8 185.1h1.3l-.6 3.6zM254.5 189.4l.6 3.6h-1.3zM263.6 188.7l.6 3.6h-1.2z"/>
<path d="M85 212.3l.6 3.6h-1.2zM92.9 210l.5 3.6h-1.2zM92.4 203.8h1.2l-.7 3.6zM220.6 217.5h1.1l-.6 3.6zM228.2 212.6l.6 3.6h-1.2zM227.6 201.3h1.2l-.6 3.6zM71 237.8h1.1l-.6 3.6zM122 220.1h1.2l-.5 3.6zM122.7 226.3l.7 3.6h-1.2zM154.3 236.6h1.2l-.6 3.6zM221.1 228.9l.6 3.6h-1.1zM231.8 222.8l3.6 .6-3.6 .6z"/>
<path d="M239 223.4l3.6-.6v1.2zM263 236.6h1.2l-.6 3.6zM114 239.1l.6 3.6h-1.1zM167.5 246.2l3.6 .6-3.6 .6zM172.1 246.8l3.6-.6v1.2zM199.9 248.2l3.6 .6-3.6 .6zM211.2 248.8l3.7-.6v1.2zM153.1 262l.6 3.6h-1.2zM159.5 268.6l.6 3.6h-1.2zM152.5 312.4h1.2l-.6 3.6zM158.9 311.1h1.2l-.6 3.6z"/>
</g>
<text font-size="7.2" x="22.1" y="382.4" transform="rotate(90 22.1 382.4)">2</text>
<g font-size="5">
<text x="151.9" y="104.3">10</text>
<text x="182.7" y="117.1" transform="rotate(90 182.7 117.1)">Lateral Direita</text>
<text x="146.4" y="134.4">R6.54</text>
<text x="174.6" y="154.4" transform="rotate(90 174.6 154.4)">43.55°</text>
<text x="199.7" y="165.6">39.22</text>
<text x="254.8" y="164">24.64</text>
<text x="102.9" y="175.1">105</text>
<text x="166.1" y="177.4">12</text>
<text x="195.4" y="177.6">22.45</text>
<text x="258.3" y="175.3">9.15</text>
<text x="94.8" y="192.3" transform="rotate(91 94.8 192.3)">Ø5</text>
<text x="161.8" y="197.2" transform="rotate(90 161.8 197.2)">2.5</text>
<text x="255.9" y="197.6" transform="rotate(90 255.9 197.6)">1.5</text>
<text x="124.1" y="208.5" transform="rotate(89 124.1 208.5)">Ø5</text>
<text x="139.7" y="205.7" transform="rotate(90 139.7 205.7)">Superior</text>
<text x="182.6" y="205.7" transform="rotate(90 182.6 205.7)">Frontal</text>
<text x="229.7" y="205.7" transform="rotate(90 229.7 205.7)">15</text>
<text x="275.7" y="204.8" transform="rotate(90 275.7 204.8)">Inferior</text>
<text x="73.1" y="210.1" transform="rotate(90 73.1 210.1)">105</text>
<text x="156.4" y="210.1" transform="rotate(90 156.4 210.1)">100</text>
<text x="265.1" y="210.1" transform="rotate(90 265.1 210.1)">100</text>
<text x="86.6" y="220.6" transform="rotate(89 86.6 220.6)">R5.92</text>
<text x="222.6" y="222" transform="rotate(90 222.6 222)">15</text>
<text x="232.3" y="221.9">6.96</text>
<text x="46.6" y="231.6" transform="rotate(90 46.6 231.6)">-</text>
<text x="159.9" y="245.4">2</text>
<text x="115.5" y="247.3" transform="rotate(90 115.5 247.3)">R5.92</text>
<text x="204.4" y="247.4">15</text>
<text x="46.6" y="256.3" transform="rotate(90 46.6 256.3)">-</text>
<text x="182.1" y="268.1" transform="rotate(90 182.1 268.1)">Lateral Esquerda</text>
<text x="154.6" y="284.6" transform="rotate(90 154.6 284.6)">105</text>
<text x="161" y="285.4" transform="rotate(90 161 285.4)">89.48</text>
<text x="8.2" y="291.3" transform="rotate(90 8.2 291.3)">Escala: 1:2</text>
<text x="36.3" y="291.3" transform="rotate(90 36.3 291.3)">Vistas</text>
<text x="46.6" y="326.9" transform="rotate(90 46.6 326.9)">02/09/2026</text>
<text x="8.3" y="357.4" transform="rotate(90 8.3 357.4)">-</text>
<text x="36.3" y="354.1" transform="rotate(90 36.3 354.1)">Concluído</text>
<text x="46.6" y="354.1" transform="rotate(90 46.6 354.1)">-</text>
<text x="8.5" y="364.4" transform="rotate(90 8.5 364.4)">-</text>
<text x="8.3" y="404.6" transform="rotate(90 8.3 404.6)">2/2</text>
</g>
<g font-size="3.6">
<text x="25.1" y="10.7" transform="rotate(90 25.1 10.7)">F</text>
<text x="74.4" y="10.6" transform="rotate(90 74.4 10.6)">E</text>
<text x="123.6" y="10.5" transform="rotate(90 123.6 10.5)">D</text>
<text x="172.8" y="10.5" transform="rotate(90 172.8 10.5)">C</text>
<text x="222.1" y="10.6" transform="rotate(90 222.1 10.6)">B</text>
<text x="271.3" y="10.6" transform="rotate(90 271.3 10.6)">A</text>
<text x="3.1" y="34" transform="rotate(90 3.1 34)">1</text>
<text x="293.4" y="34" transform="rotate(90 293.4 34)">1</text>
<text x="3.1" y="85.4" transform="rotate(90 3.1 85.4)">2</text>
<text x="293.4" y="85.4" transform="rotate(90 293.4 85.4)">2</text>
<text x="3.1" y="136.9" transform="rotate(90 3.1 136.9)">3</text>
<text x="293.4" y="136.9" transform="rotate(90 293.4 136.9)">3</text>
<text x="3.1" y="188.4" transform="rotate(90 3.1 188.4)">4</text>
<text x="293.4" y="188.4" transform="rotate(90 293.4 188.4)">4</text>
<text x="3.1" y="239.9" transform="rotate(90 3.1 239.9)">5</text>
<text x="293.4" y="239.9" transform="rotate(90 293.4 239.9)">5</text>
<text x="3.1" y="291.3" transform="rotate(90 3.1 291.3)">6</text>
<text x="293.4" y="291.3" transform="rotate(90 293.4 291.3)">6</text>
<text x="3.1" y="342.8" transform="rotate(90 3.1 342.8)">7</text>
<text x="293.4" y="342.8" transform="rotate(90 293.4 342.8)">7</text>
<text x="3.1" y="394.3" transform="rotate(90 3.1 394.3)">8</text>
<text x="293.4" y="394.3" transform="rotate(90 293.4 394.3)">8</text>
<text x="25.1" y="417.3" transform="rotate(90 25.1 417.3)">F</text>
<text x="74.4" y="417.2" transform="rotate(90 74.4 417.2)">E</text>
<text x="123.6" y="417.1" transform="rotate(90 123.6 417.1)">D</text>
<text x="172.8" y="417.1" transform="rotate(90 172.8 417.1)">C</text>
<text x="222.1" y="417.2" transform="rotate(90 222.1 417.2)">B</text>
<text x="271.3" y="417.2" transform="rotate(90 271.3 417.2)">A</text>
</g>
<g font-size="2.6">
<text x="52.5" y="231.6" transform="rotate(90 52.5 231.6)">Dept.</text>
<text x="52.5" y="256.3" transform="rotate(90 52.5 256.3)">Technical reference</text>
<text x="31.9" y="291.3" transform="rotate(90 31.9 291.3)">Title</text>
<text x="42.2" y="291.3" transform="rotate(90 42.2 291.3)">Document type</text>
<text x="52.5" y="291.3" transform="rotate(90 52.5 291.3)">Created by</text>
<text x="14.4" y="354.1" transform="rotate(90 14.4 354.1)">Rev.</text>
<text x="31.9" y="354.1" transform="rotate(90 31.9 354.1)">DWG No.</text>
<text x="42.2" y="354.1" transform="rotate(90 42.2 354.1)">Document status</text>
<text x="52.5" y="354.1" transform="rotate(90 52.5 354.1)">Approved by</text>
<text x="14.4" y="364.4" transform="rotate(90 14.4 364.4)">Date of issue</text>
<text x="14.4" y="401.4" transform="rotate(90 14.4 401.4)">Sheet</text>
</g>
</svg>
